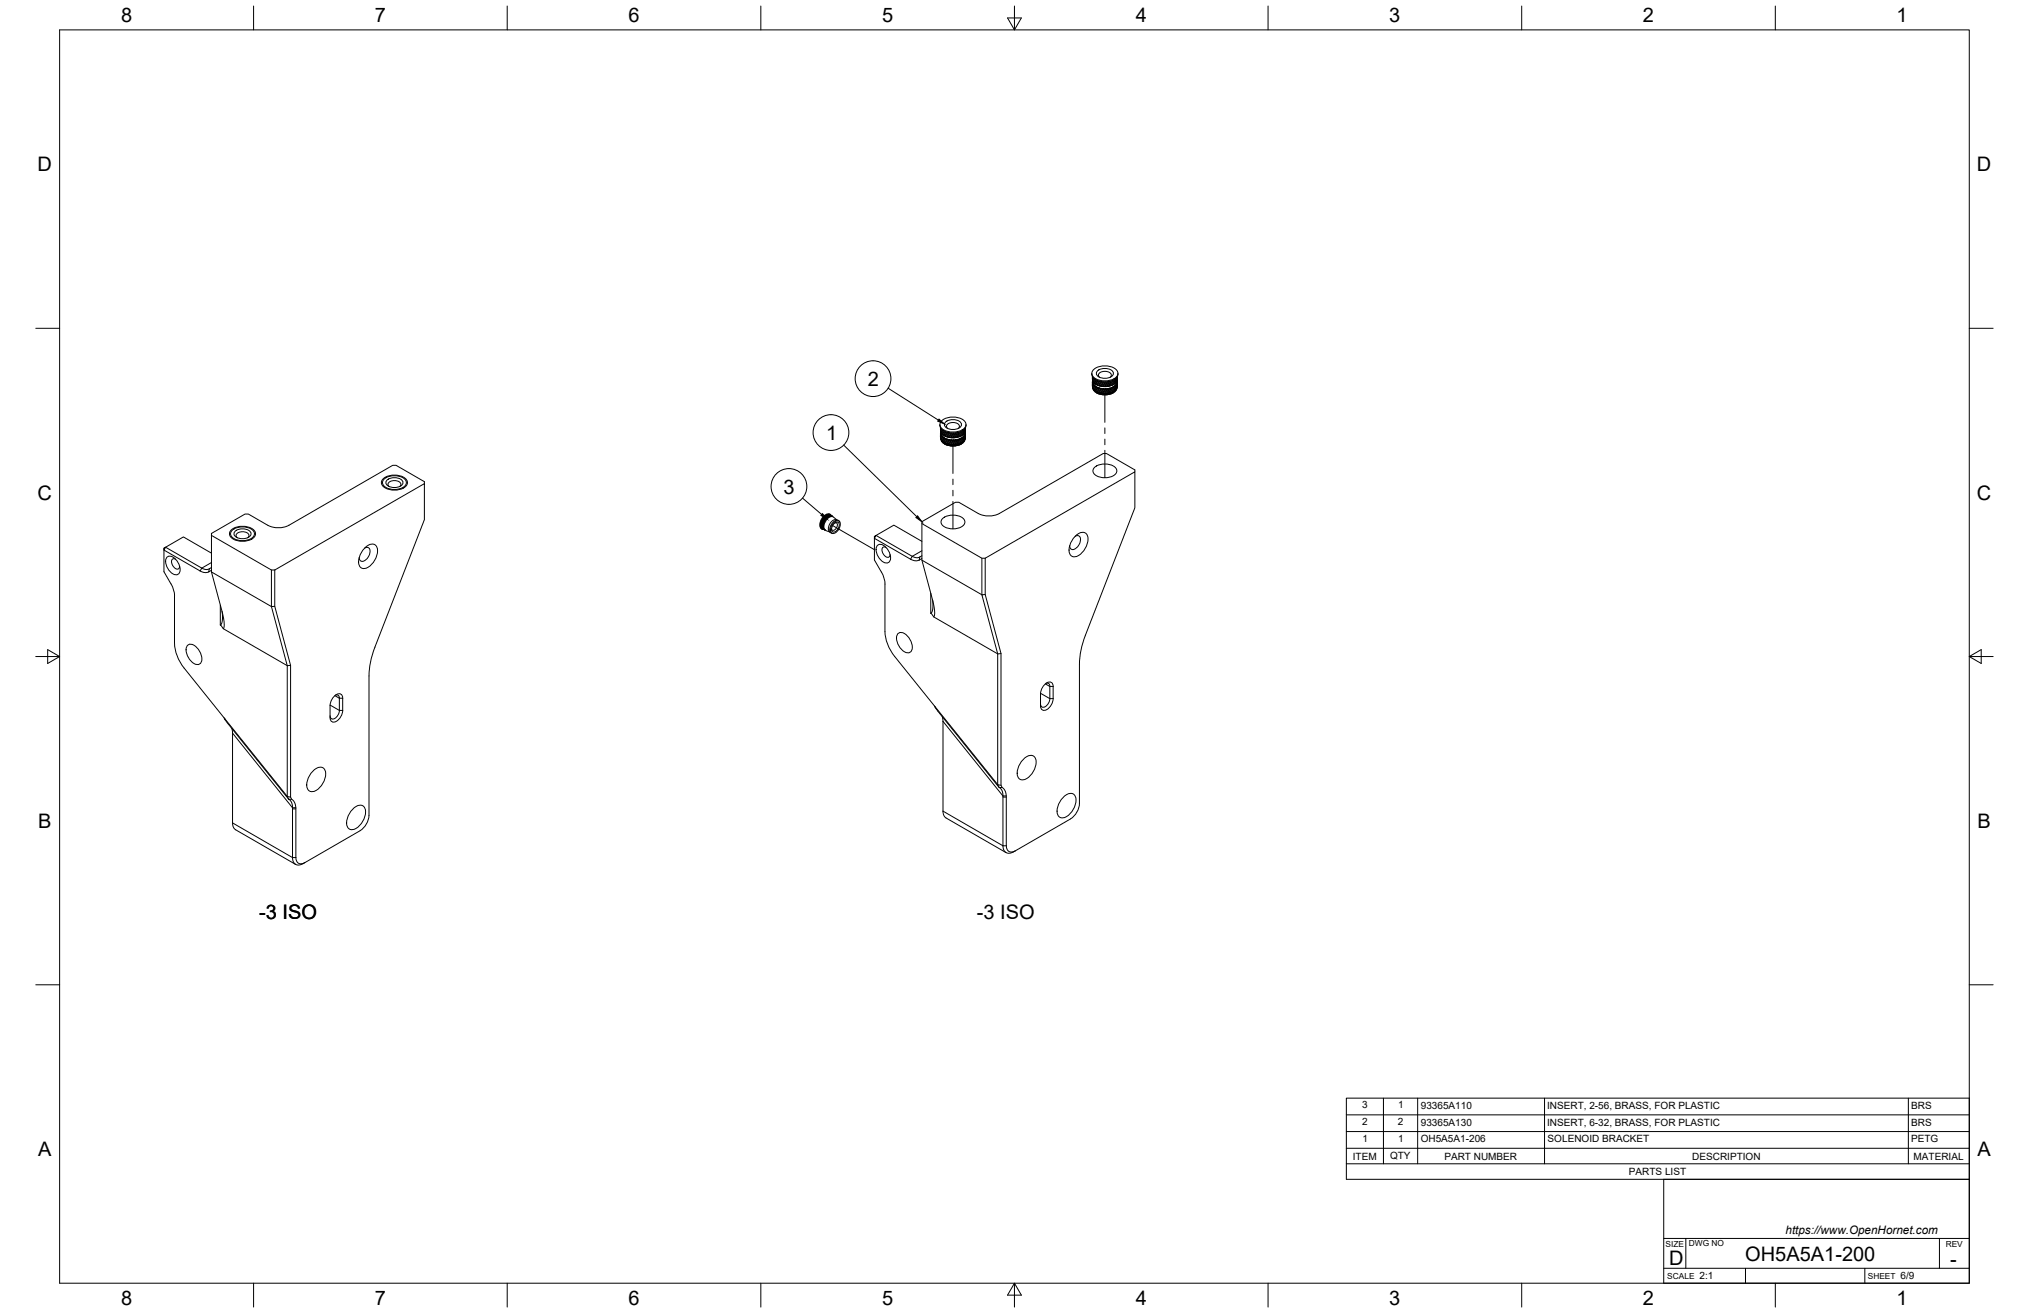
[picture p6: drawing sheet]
<svg xmlns="http://www.w3.org/2000/svg" width="864mm" height="559mm" viewBox="0 0 864 559" stroke-linecap="round" stroke-linejoin="round" font-family="sans-serif">
<!-- layer: Visible -->
<g fill="none" stroke="#000" stroke-width=".43">
<path d="M464.7 158.9a3.7 3.7 0 0 0 3.6 3.4 6.5 6.5 0 0 0 7.4-2.4l.1-1M465.6 157.1a7.8 7.8 0 0 1 9.8 .6 2.55 2.55 0 0 1-2 3.8 7.8 7.8 0 0 1-8.3-1.4 2.09 2.09 0 0 1 .5-3zM467.2 157.8a4.7 4.7 0 0 1 6.7 .9 3.3 3.3 0 0 1-4.3 2.3 2.32 2.32 0 0 1-2.8-2.8zM401 178.9a7.8 7.8 0 0 1 9.8 .6 2.55 2.55 0 0 1-2 3.8 7.8 7.8 0 0 1-8.3-1.4 2.09 2.09 0 0 1 .5-3zM402.5 179.6a4.7 4.7 0 0 1 6.7 .9 3.3 3.3 0 0 1-4.3 2.3 2.32 2.32 0 0 1-2.7-2.8zM464.9 162.6l.3 .1-.3 1.4M464.9 162.6l.1 .4M464.9 161.4h.1M464.9 162.6h.1M465 160.3l-.1 .8M465 164.3h.1M465 162.3v.3"/>
<path d="M465 161.9v.1M465 162.8l.1 .3M465 164.8l.1 .2M465 160.4v1M465 162v.3M465 162l.1 .1M465.1 165.1l.1 .2M465.1 165.1a4.6 4.6 0 0 0 5.2 2.9 4.6 4.6 0 0 0 5.1-2.9M465.1 160.5l-.1 1.4 .3-1.2M465.2 163.4l.1 .2M465.2 165.3l.2 .2M465.3 163.2l-.3-.1-.1 1.2"/>
<path d="M465.3 163.2l-.3 1.6M465.3 165.5h.1M465.3 163.2l.3 .5M465.4 165.5v.1M465.4 165.6a6.8 6.8 0 0 0 9.7 0M465.4 162.5l-.2-.1 .1 .8M465.5 160.9l-.3 1.5 .5-1.3M465.5 163.9l.2 .2M465.5 162.9l.3 .3M465.6 165.8l.1 .2M465.6 163.7l-.5 1.4M465.6 163.7l-.3-.1-.3 1.2"/>
<path d="M465.6 163.7l1 .8M465.7 164.1l-.5 1.2M465.7 164.1h.3l-.2 .6M465.7 166h.1M465.7 166l.1 .1M465.8 161.8l.2-.4-.6 1.3 .2 .2M465.8 166v.1M465.8 166l.4 .4M465.9 164.3l-.5 1.3M466 164.3l.2 .2M466 164.1l-.1 .2M466 163.4h.4"/>
<path d="M466.1 166.3l.8-1.4h.3l-.9 1.5M466.2 164.5l-.6 1.3-.2-.2M466.2 164.5h.4l-.8 1.6M466.2 166.4h.1M466.2 166.4l.1 .1M466.2 161.5l-.6 1.4M466.3 166.4v.1M466.3 166.5l.4 .1M466.4 163.6l.3 .1M466.4 163.4v.2M466.5 161.7l-.6 1.3M466.6 164.5l-.8 1.6"/>
<path d="M466.6 164.7l.3 .2M466.6 164.5l1.4 .6M466.6 161.7l-.8 1.4 .3 .3M466.6 167.2a7.9 7.9 0 0 0 7.3 0M466.7 166.6l.3 .3M466.8 166.8h.1M466.9 161.9l-.8 1.5M466.9 166.8l.1 .1M467 166.9l.4 .1M467 163.7l-.3 .1M467 163.7v.3M467.1 163.9l.3 .2"/>
<path d="M467.2 162l-.8 1.4M467.2 164.9l.1 .2M467.3 165.1l-.9 1.4M467.3 165.1l.3 .1M467.3 162l-.9 1.6M467.4 164.1l.4 .1M467.4 167l.1 .1M467.5 167.1l.2 .1M467.6 165.2l-.9 1.4M467.6 165.2h.4l-1.1 1.6M467.7 167.1h-.2M467.7 167.1v.1"/>
<path d="M467.7 162.2l-1 1.6M467.8 164.2l.4 .1M467.9 167.1l-.2 .1M467.9 167.1l.4 .1M468 165.2l.1 .2M468 162.2l-1 1.5M468 165.1l.8 .2M468 160.6l-.5-.7a2.69 2.69 0 0 1 4.1-1.7l1.3 .9 .1 .8-.5 .7M468.1 165.4l-1 1.4M468.1 165.3l.4 .1M468.2 162.3l-1.1 1.6M468.3 167.2v.1"/>
<path d="M468.3 167.3l.2 .1M468.4 167.3h-.1M468.4 167.3l.1 .1M468.5 165.4l-1.1 1.6M468.5 165.4h.3l-1.1 1.7M468.5 164.3h-.3M468.5 164.3l.2 .1M468.6 162.4l-1.2 1.7M468.7 167.3l.4 .1M468.7 167.3l-.2 .1M468.8 165.4l-.9 1.7M468.8 165.3l1.7 .2"/>
<path d="M468.8 162.4l-1 1.6M469 165.5l.4 .1M469 162.4l-1.2 1.8M469.1 167.4l1.4-1.9-1.2 1.9M469.2 167.4v.1M469.2 167.5h.2M469.3 167.4l-.1 .1M469.3 167.4l.1 .1M469.3 165.6l-1.1 1.6M469.3 165.6l.3-.1-1.2 1.8M469.4 164.4l-.3 .1M469.4 164.4l.2 .1"/>
<path d="M469.5 162.5l-1.3 1.8M469.6 165.5l.3 .1M469.6 167.4l.5 .2M469.7 162.5l-1.1 1.7M469.9 165.6l-1.2 1.7M469.9 165.6h.4M470 162.5l-1.3 1.9M470 164.6h.5M470.2 167.5l-.1 .1M470.2 167.5l.1 .1M470.4 162.5l-1.3 2-.4-.1M470.5 165.5l.3 .1"/>
<path d="M470.5 162.5l-1.1 1.9M470.6 167.4l-.5 .2M470.8 165.6l-1.4 1.9M470.9 162.5l-1.3 2M471 167.4v.1M471 167.4h-.4M471 167.5h.1M471 167.5h.2M471.1 164.4l-.2 .1M471.1 164.4l.3 .1M471.2 167.5h-.2M471.2 165.6l-1.2 1.8"/>
<path d="M471.2 165.6l.2-.2-1.2 2.1M471.2 165.6h-.4M471.3 162.5l-1.3 2h-.4M471.4 165.4l.3 .1M471.4 165.4l-.9 .1M471.4 162.5l-1.1 1.9M471.5 167.4l-.3 .1M471.7 165.5l-1.1 1.9M471.8 162.4l-1.3 2.1h.5M471.9 167.3h-.4M471.9 167.3v.1M471.9 167.3l.1 .1"/>
<path d="M472.1 165.4l-1.1 2M472.1 165.4l.1-.2-1.2 2.3M472.1 165.4l-.4 .1M472.2 162.3l-1.2 2.2M472.2 165.2l.3 .1M472.2 162.3l-1 2.1M472.2 165.2l-.8 .2M472.4 167.2l-.4 .2M472.5 165.3l-1 2.1M472.7 162.2l-1.3 2.3 .9-.2M472.7 164.2l-.4 .1M472.7 167.2h.1"/>
<path d="M472.7 165.6l-.8 1.7M472.7 167.1v.1M472.7 167.1l-.3 .1M472.7 162.7l-.7 1.5M472.8 164l.3 .1M472.9 167.2h-.2M472.9 165.2l-.3 .1M473 165l.4 .1-1.1 2.1M473 165l-1.1 2.3M473 165l-.8 .2M473 162.1l-1.1 2.3M473.2 166.9l-.3 .3"/>
<path d="M473.4 162l-1.1 2.3M473.6 163.7l.3 .1M473.6 166.9h-.4M473.7 164.9l-1 2.2M473.7 164.7v.2M473.7 164.7h.3M473.7 164.9l-.3 .1M473.7 164.7l-.7 .3M473.8 161.8l-1.1 2.4M474 164.7l-.8 2.2M474.1 161.6l-1 2.5 .4-.2M474.2 166.4v.1"/>
<path d="M474.2 166.5l-.1 .1M474.2 163.4h.3M474.3 164.3v.2M474.3 164.3l-.6 .4M474.3 164.5l-.7 2.4M474.3 164.5l-.2 .2M474.4 161.5l-.9 2.4M474.5 166.2l-.3 .3M474.6 164.3l-.7 2.3M474.6 164.3h-.3M474.7 161.3l-.8 2.4M474.7 166.1h.1"/>
<path d="M474.8 166l-.3 .2M474.8 166l-.1 .1M474.8 163.9l-.5 .4M474.8 163.9l.3-.1-.6 2.4M474.8 163.9l.1 .2M474.9 164.1l-.3 .2M474.9 164.1l-.7 2.3-.6 .5M474.9 161.1l-.7 2.5-.3 .1M475 162.9h-.2M475 165.8l-.3 .3M475.1 163.4l.2 .2M475.1 163.4l-.3 .5"/>
<path d="M475.1 160.9l-.6 2.4M475.3 160.7l-.8 2.6M475.3 163.6l-.6 2.4M475.3 163.6l-.2 .2M475.3 165.3a5.9 5.9 0 0 1-7.7 2.2l-1.8-1.1-.6-1.1M475.3 162.4l-.2 1M475.3 162.4l.3 .1M475.3 162.4l-.1 .1M475.3 165.2l-.1 .3M475.4 160.6l-.4 2.3M475.4 163.3l-.4 2.5M475.4 163.3l-.3 .1"/>
<path d="M475.4 163.3l.2-.3-.1 1.7M475.4 162l.1 .3M475.5 160.4l-.5 2.5M475.5 161.9h.1M475.5 161.9l.1-1.6-.3 2.1M475.5 164.7v.2M475.5 160.3l-.2 2.1M475.6 162.8l-.3 2.5M475.6 162.8l-.3 .1 .2 .5-.5 2.4M475.6 162.3v.3M475.6 162.3l-.3 .1M475.6 162.5v.3"/>
<path d="M475.6 163.4l-.1 1.3M475.6 162.6l-.3 2.7M475.6 160.4l-.1 1.5M400 180.7v.4M400.3 184.3v.5M400.3 184.3l.2 .2-.2 .1M400.3 183.2h.1M400.3 182.2v.7M400.3 184.3v.1M400.3 182.1v1M400.3 184.6v1.2M400.3 183.7h.2"/>
<path d="M400.3 184.6l.1 .3M400.3 186.6l.2 .1M400.4 183.8l-.1 .5M400.4 183.8v.1M400.4 183.7v.1M400.4 186.8l.2 .3M400.5 186.9a4.6 4.6 0 0 0 5.1 2.9 4.6 4.6 0 0 0 5.2-2.9M400.5 186.7v.1M400.5 182.3l-.2 1.4M400.5 185.2l.2-.2-.3-.1-.1 1.2M400.5 185.2l-.1 1.4M400.5 185.2l.1 .2"/>
<path d="M400.5 184.2l.5 1.3M400.5 184.2l.3 .1M400.6 187.1l.1 .2M400.6 182.5l-.3 1.2M400.7 187.3h.1M400.7 187.4l.2 .2M400.7 187.4l.3 .3M400.8 185.7l-.4 1.2M400.8 182.7l-.3 1.5M400.8 185.7l.2 .2M400.9 184.7h.3M400.9 187.6l.3 .2"/>
<path d="M400.9 185.5l-.3-.1-.3 1.2M400.9 185.5l-.1 .2M401 185.5l.4 .4M401 185.9l-.5 1.2M401 185.9l.3 .2M401 182.9l-.5 1.3M401.1 184.9l.3 .2M401.2 187.8l-.1 .1M401.2 187.8l.2 .2M401.2 184.7l-.1 .3M401.3 186.1l-.2 .4M401.3 186.1l-.6 1.3"/>
<path d="M401.3 186.1l.3 .2M401.3 183.1l-.2 .5M401.3 183.1l-.6 1.4 .2 .2 .7-1.4M401.3 185.9v.2M401.4 185.9l.5 .4M401.4 185.1l.3 .1M401.4 188l.1 .2M401.5 186.3l-.6 1.3M401.5 186.3h.4l-.8 1.6M401.5 188.2h.2M401.5 188.2l.2 .1M401.7 188.2v.1"/>
<path d="M401.7 185.3l.3 .2M401.7 185.2v.2M401.7 188.2l.3 .2M401.9 183.5l-.7 1.2M401.9 186.5l-.7 1.3M401.9 186.3v.2M401.9 186.5l.3 .2M401.9 186.3l.7 .4M401.9 183.5l-.8 1.4M402 188.9v.1M402 185.5l.4 .2M402 188.4l.1 .2"/>
<path d="M402.1 188.6h.2M402.2 186.7l-.8 1.3M402.2 186.7h.3l-.8 1.5M402.3 183.7l-.9 1.4M402.3 188.6v.1M402.3 188.6l.5 .1M402.5 183.8l-.8 1.4M402.5 186.7l-.8 1.6M402.6 186.7l.7 .2M402.6 186.9l.4 .1M402.7 183.8l-1 1.6M402.8 188.7l.1 .2"/>
<path d="M402.9 188.9h.1M402.9 187l-.9 1.4M402.9 187l.4-.1-1 1.7M403 188.9h-.2M403 188.9v.1M403 183.9l-1 1.6M403.1 185.8l-.4 .1M403.1 185.8l.1 .2M403.2 186l.4 .1M403.2 188.9h-.2M403.2 188.9l.4 .1M403.3 186.9l-.9 1.7"/>
<path d="M403.3 184l-.9 1.5M403.3 186.9l2.6 .3M403.4 182.4l-.5-.8a2.69 2.69 0 0 1 4-1.6l1.3 .9 .1 .7-.5 .8M403.4 187.1l.4 .1M403.5 184.1l-1.1 1.6 .4 .1M403.6 189l.3 .2M403.8 189.1h-.2M403.8 189.1v.1M403.8 187.2l-1 1.5M403.8 187.2l.3-.1-1.1 1.8M403.9 186l-.3 .1M403.9 186l.1 .2"/>
<path d="M403.9 184.2l-1.1 1.7M404 186.2l.5 .1M404.1 189.1h.4M404.1 189.1l-.2 .1M404.1 187.1l.2 .2M404.1 184.2l-1 1.6M404.3 187.3l-1.1 1.6M404.3 187.3h.4M404.4 184.2l-1.2 1.8M404.5 189.1v.2M404.5 189.3h.2M404.6 189.2l-.1 .1"/>
<path d="M404.7 187.4l-1.1 1.6M404.7 187.4l.3-.2-1.2 1.9M404.8 184.3l-1.2 1.8M405 187.2l.2 .2M405 189.2h-.4M405 189.2h.4M405 184.3l-1.1 1.7M405.2 187.4l-1.1 1.7M405.2 187.4h.4M405.3 184.3l-1.3 1.9M405.4 189.2l1.3-2-1.2 2.1M405.4 189.2v.1"/>
<path d="M405.5 189.3h-.1M405.5 189.3l.1 .1M405.6 186.2l-.2 .2M405.6 186.2l.2 .2M405.6 187.4l-1.1 1.7M405.6 187.4l.2-.1-1.2 1.9M405.7 184.3l-1.2 2h.4M405.8 187.3l.3 .1M405.9 184.3l-1.2 1.8M405.9 189.2l-.5 .1M405.9 189.2l.4 .1M406.1 187.4l-1.1 1.8"/>
<path d="M406.2 184.3l-1.3 2h.5M406.3 186.3h-.4M406.4 189.3h-.1M406.4 189.3h.1M406.5 186.1l1-2-1.2 2.2M406.5 189.3h-.2M406.5 187.3l-.4 .1M406.6 184.2l-1.2 2.1M406.7 187.2l.3 .1M406.7 187.2h-.8M406.7 184.2l-1.1 2M406.8 186.3h-.5"/>
<path d="M407 187.3l-1.1 1.9M407.1 184.2l-1.2 2.1M407.2 189.1l-.7 .2M407.2 189.1v.1M407.2 189.1l.2 .1M407.3 186l-.1 .2M407.3 186l.3 .1M407.4 189.2h-.2M407.4 187.2l-1.1 2M407.4 187.2l.2-.2-1.2 2.3M407.4 187.2l-.4 .1M407.6 187l.3 .1"/>
<path d="M407.6 187l-.9 .2M407.7 189l-.3 .1M407.9 187.1l-1.1 2M408 184l-1.2 2.3 .4-.1M408.1 188.9l-.1 .1M408.1 188.9l.1 .1M408.1 187.4l-.9 1.7M408.1 188.8v.1M408.1 188.9l-.4 .1M408.1 184.4l-.8 1.6M408.1 185.8l.4 .1M408.2 188.9l-.2 .1"/>
<path d="M408.3 187l-1.1 2.1M408.3 187l-.4 .1M408.3 186.8v.2M408.3 186.8h.4M408.3 186.8l-.7 .2M408.4 183.9l-1.2 2.3M408.7 186.8l-1 2.2M408.8 183.7l-1.1 2.4M408.8 188.6h.1M408.9 188.6l-.1 .1M409 186.7l-.9 2.2M409 186.5v.2"/>
<path d="M409 186.5h.4M409 186.7l-.3 .1M409 186.5l-.7 .3M409.1 183.6l-1.1 2.4-.3 .1M409.2 188.4l-.3 .2M409.2 188.9a7.9 7.9 0 0 1-7.2 .1M409.4 186.5l-1.2 2.4M409.4 183.4l-.9 2.5M409.5 188.3h.1M409.5 188.2l-.3 .2M409.5 188.2h.1M409.6 185.1h.2"/>
<path d="M409.6 186.1l.1 .2M409.6 186.1l-.6 .4M409.7 186.3l-.8 2.3-.4 .1M409.7 186.3l-.3 .2M409.7 183.3l-.9 2.4-.3 .1M409.8 188l-.2 .3M410 186.1l-.8 2.3M410 186.1h-.4M410 183.1l-.8 2.4h-.3M410 187.9h.1M410.1 187.8h.1M410.1 185.7l-.5 .4"/>
<path d="M410.1 185.7l.1 .2M410.2 185.8l-.2 .3M410.2 185.9l-.7 2.3M410.2 182.9l-.7 2.4-.3 .2M410.3 184.7h-.2M410.3 187.5l-.2 .4M410.4 185.2l.3-.1-.4 2.4M410.4 185.6l-.5 2.4 .2-.2M410.4 185.6l-.3 .1M410.4 185.2l.2 .2M410.4 185.2l-.3 .5M410.4 182.7l-.6 2.4"/>
<path d="M410.4 187.4a6.9 6.9 0 0 1-9.4 .3l.1 .2M410.5 187.3l-.2 .2M410.6 182.5l-.8 2.6M410.6 185.4l-.5 2.4M410.6 185.4l-.2 .2M410.7 184.2l-.3 1M410.7 184.2l.2 .1M410.7 184.2h-.2M410.7 182.4l-.4 2.3M410.8 183.9l-.1 .3M410.8 183.8l.1 .2M410.8 186.8l-.3 .5"/>
<path d="M410.8 182.2l-.5 2.5M410.8 184.8l-.2-.1 .3-.1-.1 .9a3.8 3.8 0 0 1-4.2 4.2 5.5 5.5 0 0 1-6-2.6M410.8 184.8l-.3 2.5M410.8 184.8l-.1 .3M410.9 183.7h-.1M410.9 183.7v-1.6l-.1 1.8M410.9 186.5l-.1 .1M410.9 182.1l-.2 2.1M410.9 184v.3M410.9 184l-.2 .2M410.9 184.3v.3M410.9 184.8v1.7"/>
<path d="M410.9 185.1v1.4M410.9 184.3l-.1 2.5M410.9 182.2v1.5M411.2 180.7a3.6 3.6 0 0 1-3.7 3.4 6.5 6.5 0 0 1-7.4-2.4l-.1-.6M466 198.8a7.2 7.2 0 0 1 9 .5 2.33 2.33 0 0 1-1.8 3.5 7.2 7.2 0 0 1-7.6-1.3 1.91 1.91 0 0 1 .4-2.7zM163.2 203.6a7.8 7.8 0 0 1 9.8 .6 2.55 2.55 0 0 1-2 3.8 7.8 7.8 0 0 1-8.3-1.4 2.09 2.09 0 0 1 .5-3zM163.6 203.8a7.2 7.2 0 0 1 9 .5 2.33 2.33 0 0 1-1.8 3.5 7.2 7.2 0 0 1-7.6-1.3 1.91 1.91 0 0 1 .4-2.7zM164.8 204.3a4.7 4.7 0 0 1 6.7 .9 3.3 3.3 0 0 1-4.3 2.3 2.32 2.32 0 0 1-2.8-2.8zM165.7 207.1l-.6-.7a2.69 2.69 0 0 1 4.1-1.7l1.3 .9 .1 .8-.5 .7M180.6 205.8v-.8l-12-7h-1.4l-44.2 25.6a10 10 0 0 1-9-.1l-8.3-4.7h-1.4l-14.3 8.2v.9l25.5 14.7h1.4M351 219.8l-.1 .3M351.1 219.8l.2 .2"/>
<path d="M351.3 219.7l-.3 .1M351.3 219.7l.5 .3M351.3 219.7h.4M351.3 219.7l.1 .3M351.5 219.5h.2M351.5 219.5l-.2 .2M351.5 219.5l.2 .2M351.7 219.5v.2M351.7 219.7l-.4 .3M351.7 219.7h.5M351.7 219.7l.3 .1M351.7 219.7l.1 .3"/>
<path d="M351.9 219.2l.2 .1M351.9 219.2l-.2 .3M351.9 219.2l.2 .3M351.9 219.5l-.2 .2M351.9 219.5h.2M351.9 219.5h-.2h.4M351.9 219.5l.3 .2M352 219.8l-.2 .2M352 219.8l.2 .2M352.1 219.3h.2M352.1 219.3v.2M352.1 219.5l.1 .2"/>
<path d="M352.1 219.5h.2M352.1 219.5h.3M352.2 219.8h-.2M352.2 219.7l.2 .1M352.2 219.7l.4 .1M352.2 219.7v.3M352.3 219.1l.1 .1M352.3 219.1l-.2 .2M352.3 219.1l.2 .2M352.3 219.3l-.2 .2M352.3 219.3l.2 .1M352.4 219.3l.2 .3"/>
<path d="M352.4 219.5l-.2 .3M352.4 219.5l.2 .1M352.4 219.5l.2 .3M352.4 219.8l-.2 .2M352.5 219.2h.3M352.5 219.2v.2M352.5 219.4l.5 .3M352.5 219.4l.1 .2M352.6 219.6v.2M352.6 219.6h.3l-.3 .2M352.6 219.8l.1 .1M352.6 219.8v.1"/>
<path d="M352.6 219.8h.1M352.7 219.9l-.2 .1M352.7 219l.2 .3M352.7 219.2l-.2 .2M352.7 219.2l.3 .3M352.8 219.2h.3M352.8 219.2h-.4M352.8 219.2l.1 .1M352.9 219.8l-.2 .1M352.9 219.8h.1M352.9 219.3h.3M352.9 219.3l.1 .2"/>
<path d="M353 219.5l-.4 .1M353 219.5h.3l-.3 .1M353 219.5v.1M353 219.6v.2M353 219.6l.2 .1M353 219.6l.1 .2M353.1 219.8h-.2M353.1 219.8l-.4 .1M353.1 219.2l.2 .2M353.1 219.2h-.4M353.1 219.2l.1 .1M353.2 219.2l.3 .1"/>
<path d="M353.2 219.3l-.2 .2M353.2 219.3l.1 .2M353.2 219.3l.2 .3M353.2 218.9l.3 .1M353.2 219.3l.1 .1M353.2 218.8a3.8 3.8 0 0 0-4.2 3.6v1.9l.9 .9M353.2 219.3l.4 .1M353.4 219.6h.1M353.3 219.3l.1 .3M353.3 219.7l-.2 .1M353.3 219.7h.1M353.3 219.4l.3 .1"/>
<path d="M353.4 219.2h-.2M353.4 219.2h.1M353.4 219.6v.1M353.4 219.6h.2M353.4 219.7h-.1M353.4 219.7h.3M353.5 219.2v.1M353.5 219.3h-.3M353.5 219.3l-.1 .3M353.5 219.4l-.2 .1M353.6 219.4h.1M353.7 219.6h.1"/>
<path d="M353.6 219.5h.3M353.7 219.7h.1M353.7 219.7h-.3M353.7 219.6l.1 .1M353.7 219.6h.2M353.8 219.7h.2M353.9 219.5h.1M354 219.5l.1 .2M354 219.5l-.3 .1M354 219.7l.1 .1M354 219.7l.3 .2M354 219.7h.1"/>
<path d="M354.1 219.7h.1M354.1 219.7h.2M354.1 219.8h.1M354.1 219.7a1.83 1.83 0 0 0-3.2 .1 4.1 4.1 0 0 0-1.1 5.3l.9 .3M354.2 219.8v.1M354.2 219.7l.2 .2M354.2 219.7h-.1M425.4 218.5a9.9 9.9 0 0 1-9 0l-8.3-4.7h-1.4l-14.3 8.2v.8l25.5 14.8h1.4M483 200.8v-.8l-12-7h-1.5l-44.2 25.5M69.8 233.3l.7-.4-.7 1.2zM71 237.2a2.97 2.97 0 0 1 4.3 1.5 4.4 4.4 0 0 1 .5 5.7 4.1 4.1 0 0 1-4.8-3.2l-.5-2.3zM74.7 238l-.8-.2a2.08 2.08 0 0 0 0 3.4l.8 .8 .9 .2 .6-.3 .3-.9"/>
<path d="M90 235.4l-11.9-6.9-7.6 4.4 16 9.2 1.7 .3 1.8-.8M90 227.9v15.5l4.9 18.4 .5 3.7-.4 2.1M98.6 225.4a7.8 7.8 0 0 1 9.8 .6 2.55 2.55 0 0 1-2 3.8 7.8 7.8 0 0 1-8.3-1.4 2.09 2.09 0 0 1 .5-3zM99 225.6a7.2 7.2 0 0 1 8.9 .5 2.33 2.33 0 0 1-1.8 3.5 7.2 7.2 0 0 1-7.6-1.3 1.91 1.91 0 0 1 .5-2.7zM100.1 226.1a4.7 4.7 0 0 1 6.7 .8 3.3 3.3 0 0 1-4.3 2.3 2.32 2.32 0 0 1-2.7-2.7zM101 228.8l-.5-.7a2.69 2.69 0 0 1 4-1.6l1.3 .9 .2 .7-.6 .7M155.2 233.3a1.51 1.51 0 0 1 1.9 0 1.51 1.51 0 0 1 .4 1.8 3.8 3.8 0 0 1-3.9 3.7l-.5-.6-.2-1M155.3 233.2a3.2 3.2 0 0 1 4.9-.8 7.5 7.5 0 0 1-5.6 9.6 3.2 3.2 0 0 1-1.7-4.7l1.2-2.6zM349.3 223.2l.4 .6M349.3 223.7l.1-.3 .3 .4M349.3 223.2l.1-.3 .3 .4M349.3 223.7l.4 .1"/>
<path d="M349.3 223.2l.4 .1M349.4 222.7l.3 .1M349.4 224.1v-.2l.3 .3M349.4 224.1l.1 .1M349.4 222.7v.2M349.4 224.1l.3 .1M349.4 222.9l.3 .4M349.5 222.2v.2M349.5 224.5l.2 .1M349.5 224.5l.4 .1M349.5 222.2l.4 .1M349.5 224.2v.3"/>
<path d="M349.5 222.4l-.1 .3M349.5 222.4l.2 .4M349.5 224.2l.2 .3M349.5 222.4l.2 .2M349.7 223.3l.2 .4-.4-.1zM349.7 223.8v.1M349.7 223.3l-.3 .1M349.7 223.3l.2 .4M349.7 224.5v-.3l.3 .3M349.7 222.6l.2-.3 .1 .4M349.7 224.6v.2M349.7 224.5l.2 .1"/>
<path d="M349.7 222.6v.2M349.7 222.6l.4 .1M349.7 224.5h.4M349.7 221.9l.2 .4M349.7 222.8l.2 .4-.3-.1zM349.7 221.7l-.2 .5M349.7 224.8h.2M349.7 221.6l.4 .2M349.7 222.8l.2 .4M349.7 222.8l-.3 .1M349.7 224.2h-.2M349.8 223.5l.1-.3 .3 .4"/>
<path d="M349.8 223.5l.4 .1M349.9 224.8h.3M349.9 222.3l.1 .4M349.9 224.8v-.2l.3 .3M349.9 222.1l.2-.3 .1 .4M349.9 224.8h.1M349.9 222.1v.2M349.9 222.1l.3 .1M349.9 222.3l-.4 .1M349.9 224.5v.3M349.9 223.7l.3 .4-.4-.1zM349.9 223.7l-.2 .1"/>
<path d="M349.9 223.7l.3 .4M349.9 224.8l.2 .2M349.9 221.4l-.2 .3M349.9 221.4l.2 .1M349.9 224.1h-.3l.1-.3 .2 .4M349.9 224.1l-.2 .1M349.9 223.2l-.2 .1M349.9 223.2l.3 .4M349.9 221.4l.2 .4 .3-.1M350 224.8l.1 .3M350 221.1l-.1 .3M350 221.1l.3 .2"/>
<path d="M350 224.8v-.3l.4 .4M350 222.5l.2-.3 .2 .4M350 224.8h.1M350 224.8h.4M350 222.5l.4 .1M350 222.7l.2 .4-.3-.1zM350 224.5h-.1M350 222.7l-.3 .1M350 222.7l.2 .4M350.1 221.8l-.4 .1 .2 .1M350.1 221.8l.1 .4M350.1 225.1v-.3l.1 .3"/>
<path d="M350.1 221.5v.3M350.1 224.8h.1M350.1 225l.1 .1M350.1 221.5l.3 .2M350.2 224.1h-.3M350.2 224.1l.1 .3M350.2 223.6l.1 .4M350.2 223.6v.1M350.2 223.6l.1 .2M350.2 223.6l-.3 .1M350.2 224.1l.1 .1M350.2 220.9l-.2 .2"/>
<path d="M350.2 220.9l.2 .1M350.2 220.9l.1 .4M350.2 222.2l-.3 .1M350.2 225.1v-.2l.3 .2M350.2 221.9l.2-.2 .2 .4M350.2 223.1l.1 .4M350.2 223.1l.1 .1M350.2 222.2l.2 .4M350.2 223.1l-.3 .1M350.2 224.5h-.2M350.2 223.1l.2 .3M350.2 224.5l-.3-.1v-.2l.3 .3"/>
<path d="M350.2 221.9l.4 .2M350.3 225.1h.1M350.3 221.3l-.2 .2M350.3 224l-.1 .1M350.3 224l.1 .5M350.3 223.8v.2M350.3 220.6l.3 .2M350.3 221.3l.2 .1M350.3 221.3l.3 .8M350.3 223.6v.3M350.3 224.6l.1 .2M350.3 223.6h-.1"/>
<path d="M350.3 221.3l-.4 .1M350.3 223.6v.2M350.4 224.5v.2M350.4 224.5h-.2M350.4 223.4l-.1 .2M350.4 222.6l-.4 .1M350.4 222.6v.4M350.4 222.6l.1 .1M350.4 222.6l.1 .3M350.4 224.8h-.2M350.4 221l-.1 .3M350.4 221l.3 .2"/>
<path d="M350.4 224.7l.1 .1M350.4 223.1v.3M350.4 223.1h-.2M350.4 225.1h-.1M350.5 225.2v.1M350.5 225l.1 .1M350.5 224.8l.1 .2M350.5 222.9l-.1 .2M350.5 224.8l-.1 .1M350.5 225.3l.1 .1M350.5 221.4l.4-.1-.1 .3M350.5 221.4l-.1 .3"/>
<path d="M350.5 225.1h.1M350.5 225.3h.1M350.5 220.5l.1 .3M350.5 220.5l-.3 .4M350.5 220.5h.3M350.6 225v.1M350.6 222.5l-.1 .4M350.6 222.1v.3M350.6 222.1l.1 .1M350.6 222.5l-.2 .1M350.6 222.1l.1 .2M350.6 225l.1 .1"/>
<path d="M350.6 222.1l-.4 .1M350.6 220.8l.2 .1M350.6 220.8l-.4 .1M350.6 220.8l.1 .4M350.6 222.4v.1M350.7 225.1l.2 .3M350.7 222.3l-.2 .6M350.7 225.3l.1 .1M350.7 220.2l-.2 .3M350.7 220.2l.3 .2M350.7 221.2l-.4 .1M350.7 220.6l-.3 .4"/>
<path d="M350.7 220.5l.3 .3M350.7 221.2l.1 .4-.3-.2M350.8 225.4h.1M350.8 222l-.2 .1M350.8 222l-.1 .3M350.8 225.4l.1 .1M350.8 220.9l.3 .2M350.8 221.6v.3M350.8 221.6l.1 .1M350.8 220.9l-.1 .3M350.8 221.6l-.4 .1M350.8 221.6l.1 .2"/>
<path d="M350.9 225.4l.2 .1M350.9 225.4h.1M350.9 220.1h.2M350.9 221.8l-.1 .2M350.9 220.1l-.2 .1M350.9 220.1l.1 .3M351 220.4l-.3 .2M351 220.4l-.5 .1M351 220.4l.1 .4M351 220.4l.2 .1M351 220.8l-.2 .1M351 221.6h-.2"/>
<path d="M351.1 220.8h.2M351.1 220.8h-.5M351.1 220.8v.3M351.1 221.5l-.2 .3M351.1 221.1v.3M351.1 221.1l.1 .1M351.1 220.1l-.1 .3M351.1 221.1l.1 .3M351.1 220.1l.3 .3M351.1 221.1l-.4 .1M351.2 220.5l-.2 .3M351.2 220.5l.3 .2"/>
<path d="M351.2 221.4l-.1 .1M351.2 220.9l-.1 .2M351.3 220l-.2 .1M351.3 220l.3 .1M351.3 220l.1 .4M351.4 220l-.5 .1M351.4 221.1h-.3M351.4 221.1l-.2 .3M351.4 220.4l-.2 .1M351.4 220.4h-.4M351.4 220.4l.1 .3M351.4 220.4h.2"/>
<path d="M351.5 220.7v.2M351.5 220.7l-.1 .3M351.5 220.7h.1M351.5 220.7l-.4 .1M351.5 220.9l-.1 .2M351.5 225.8l1.8 .6M351.6 220.1l-.2 .3M351.6 220.1l.2 .2M351.6 220.4l-.1 .3M351.7 220.7l-.2 .2M351.7 220.7h-.2M351.8 220l-.2 .1"/>
<path d="M351.8 220l.1 .3M351.8 220l.2 .1-.2 .2M351.8 220h.4M351.8 220h-.4M351.8 220.3v.3M351.8 220.3l.2 .1M351.8 220.3l.1 .2M351.8 220.3l-.4 .1M351.9 220.5l-.5 .6M352.1 220.3l-.4 .4M352.1 220.3h-.3M352.1 220.3l-.2 .2"/>
<path d="M352.2 220v.2M352.2 220h.2M352.2 220h.3M352.2 220l.1 .2M352.3 220.2l-.2 .1M352.5 220l-.4 .3M352.5 220l-.2 .2M354.7 222.7l.4-.4a1.45 1.45 0 0 1 2-.5 1.45 1.45 0 0 1 .5 1.9 3.5 3.5 0 0 1-3.5 3.2 3.2 3.2 0 0 1 .6-4.2zM354.8 220.1l1.4 1.2M354.8 220.1a3 3 0 0 0-3.7 2.3 2.41 2.41 0 0 0 .4 3.4M355.1 222.8a1.17 1.17 0 0 1 1.6-.5 1.17 1.17 0 0 1 .5 1.6 2.62 2.62 0 0 1-2.8 2.5 2.62 2.62 0 0 1 .7-3.6zM355.4 222.6l.3-.1a1.57 1.57 0 0 1-.1 2.7l-1.1 .5-.6-.7"/>
<path d="M356.3 221.4a2.96 2.96 0 0 0-3.6 2.8v1.5l.7 .8M357.5 222.3a1.54 1.54 0 0 0-1.4-1 1.54 1.54 0 0 0-1.4 .9 3.6 3.6 0 0 0-1 4.7l1 .2M372.2 228.3l.7-.4-.7 1.2zM373.4 232.2a2.97 2.97 0 0 1 4.3 1.5 4.4 4.4 0 0 1 .5 5.7 4.1 4.1 0 0 1-4.8-3.2l-.5-2.3zM377.1 233l-.9-.2a2.08 2.08 0 0 0 0 3.4l.9 .8 .9 .2 .6-.3 .2-.9M392.4 230.4l-12-6.9-7.5 4.4 16 9.2 1.6 .3 1.9-.9M392.4 237.7a3.9 3.9 0 0 1-4.8 .3l-15.4-8.9v9.2l2.9 5.2M392.4 222.8v15.6l4.9 18.4 .5 3.7-.4 2.1M401.4 220.5a7.2 7.2 0 0 1 8.9 .6 2.33 2.33 0 0 1-1.8 3.5 7.2 7.2 0 0 1-7.6-1.3 1.91 1.91 0 0 1 .5-2.8zM417.9 237.6v15.5l-25.5-14.7M419.3 237.6v15.4l6.8 25.2v56l1.7 2.3 .5 2.1v21.4a2.31 2.31 0 0 0 1.1 2.4 2.31 2.31 0 0 0 2.7-.3M419.3 237.6l63.7-36.8v15.3l-21.1 54.4-1.1 3.4-1 4.5-.4 4.3v59.3a8.4 8.4 0 0 1-3.7 6.5l-23.6 13.6"/>
<path d="M457.6 228.3a1.51 1.51 0 0 1 1.9-.1 1.51 1.51 0 0 1 .4 1.9 3.8 3.8 0 0 1-4 3.6l-.5-.5-.1-1M457.7 228.2a3.2 3.2 0 0 1 4.8-.8 7.5 7.5 0 0 1-5.5 9.6 3.2 3.2 0 0 1-1.7-4.7l1.2-2.6zM85.2 243l-15.4-8.9v9.2l3 5.2a10.7 10.7 0 0 1 1.5 5.1v20.1M90 242.7a3.9 3.9 0 0 1-4.8 .3M115.5 242.6v15.5l-25.5-14.7M116.9 242.6v15.4l6.8 25.2v56l1.7 2.3 .5 2.1v21.4M116.9 242.6l63.7-36.8v15.3l-21 54.4M116.9 258l-1.4 .1 6.8 25.2-27.3-15.7-1.2-1.6 .5-.5 .3-1.4v-3.7M375.2 243.4a10.7 10.7 0 0 1 1.5 5.2v20.1a18 18 0 0 0 4.1 10.7l43.8 54.5M419.3 253l-1.4 .1 6.7 25.2-27.2-15.7-1.2-1.6 .5-.6 .3-1.3-.1-3.7M74.3 273.7a17.9 17.9 0 0 0 4.1 10.7l43.9 54.5M79.8 274.7a3.1 3.1 0 0 1 4.5 1.4 5.7 5.7 0 0 1 1.1 6.2 3.1 3.1 0 0 1-4.5-1.4 5.7 5.7 0 0 1-1.1-6.2z"/>
<path d="M159.6 275.5l-1.8 5.7-.7 5.4v60.4a8.4 8.4 0 0 1-3.8 6.5M382.2 269.7a3.1 3.1 0 0 1 4.4 1.4 5.7 5.7 0 0 1 1.1 6.2 3.1 3.1 0 0 1-4.4-1.4 5.7 5.7 0 0 1-1.1-6.2zM426.1 278.2l-1.5 .1v55.6l1.5 .3M123.7 283.2l-1.4 .1v55.6l1.4 .3M142.8 295.8l1.2 .1 .5 1.2M144.4 297.2v5.1M145.9 297.2v5.1a5.3 5.3 0 0 1-3.9 5 1.58 1.58 0 0 1-1.5-1.9M145.9 297.1a1.75 1.75 0 0 0-1.2-1.9 1.75 1.75 0 0 0-2.1 .8l-1.3 1.6-.7 2-.1 5.9M444.5 291.4l.5-.4a1.75 1.75 0 0 1 2.1-.7 1.75 1.75 0 0 1 1.1 1.8l.1 5.2a5.3 5.3 0 0 1-3.9 5.1 1.58 1.58 0 0 1-1.5-2v-5.8l.4-1.3zM445.2 290.8l1.2 .1 .5 1.2M446.8 292.1l.1 5.2a3.4 3.4 0 0 1-3.4 3.6l-.6-1.3M95.3 305.4l1.4 2.2 26.2 32.5"/>
<path d="M95.7 306l.1 .3M98.7 310l.3 1.8v38.4l.3 1.8 1 1.1M144.5 302.3a3.4 3.4 0 0 1-3.4 3.6l-.6-1.3M397.7 300.4l1.4 2.2 26.1 32.5-.5-1.1M398.1 300.9v.4M401 305l.4 1.8v38.4l.3 1.8 1 1.1 25.5 14.8M122.3 339l.6 1.1M133.2 328.2a3.2 3.2 0 0 1 4.9-.9 7.5 7.5 0 0 1-5.6 9.6 3.2 3.2 0 0 1-1.7-4.6l1.2-2.6zM425.3 335.1l.1 .1M425.4 335.2l1.1 1.3 .4 2v21.5a2.74 2.74 0 0 0 1.3 2.9 2.74 2.74 0 0 0 3.2-.4l.7-.4M426.5 335.1l-1.1 .1M435.6 323.1a3.2 3.2 0 0 1 4.9-.8 7.5 7.5 0 0 1-5.6 9.6 3.2 3.2 0 0 1-1.7-4.6l1.2-2.7z"/>
<path d="M452.5 339.3a3.2 3.2 0 0 1 4.9-.8 7.5 7.5 0 0 1-5.5 9.6 3.2 3.2 0 0 1-1.7-4.7l1.2-2.6zM100.3 353.1l25.5 14.8M122.9 340.1l.1 .1M123 340.2l1.1 1.3 .4 2v21.5a2.74 2.74 0 0 0 1.3 2.9 2.74 2.74 0 0 0 3.2-.3l.7-.4M124.1 340.1l-1.1 .1M150.2 344.3a3.2 3.2 0 0 1 4.9-.8 7.5 7.5 0 0 1-5.6 9.6 3.2 3.2 0 0 1-1.7-4.6l1.2-2.7zM153.3 353.5l-23.6 13.7M125.9 364.9a2.3 2.3 0 0 0 1.1 2.5 2.3 2.3 0 0 0 2.7-.3"/>
</g>
<!-- layer: Visible Narrow -->
<g fill="none" stroke="#000" stroke-width=".43">
<path d="M90 239.4l-4.1 2.4-.7 1.2M391.5 237.1l-.3 1.3M392.4 234.4l-4.1 2.4-.7 1.2M89.1 242.1l-.2 1.3M93.8 257.5v8.5M396.2 252.5v8.5M142.5 296.1l1.9 1.1h1.5M442.9 295.1l3.9 2.2h1.4M444.9 291.1l1.9 1h1.4M99 312l25.5 31.8 1.4-.1M140.5 300.1l3.9 2.2h1.5M401.4 307l25.5 31.8 1.4-.1"/>
<path d="M426.9 339.2h1.4M99 350.2l25.5 14.8h1.4M124.5 344.3h1.4M401.4 345.2l25.5 14.8h1.4"/>
</g>
<!-- layer: Tweak Trail -->
<path d="M470.3 168.1v11.6M405.6 189.8v11.7M470.3 182.1v2.4M470.3 186.9v2.4M470.3 191.6v11.7M405.6 203.9v2.4M405.6 208.7v2.4M405.6 213.4v11.7M354.4 223.7l17.8 10.2" fill="none" stroke="#000" stroke-width=".43"/>
<!-- layer: Border -->
<g fill="none" stroke="#000" stroke-width=".43">
<path d="M25.4 12.7h812.8v533.4h-812.8zM107.9 2.6v10.1M215.9 2.6v10.1M323.8 2.6v10.1M428.8 7.6h5.9l-2.9 5.1zM431.8 2.6v10.1M539.7 2.6v10.1M647.7 2.6v10.1M755.6 2.6v10.1M15.2 139.7h10.2M838.2 139.7h10.1M15.2 279.4h10.2"/>
<path d="M20.3 276.5l5.1 2.9-5.1 3zM838.2 279.4l5.1-2.9v5.9zM838.2 279.4h10.1M15.2 419.1h10.2M838.2 419.1h10.1M107.9 546.1v10.2M215.9 546.1v10.2M323.8 546.1v10.2M431.8 546.1l2.9 5.1h-5.9zM431.8 546.1v10.2M539.7 546.1v10.2M647.7 546.1v10.2"/>
<path d="M755.6 546.1v10.2"/>
</g>
<!-- layer: Titleblock -->
<path d="M708.1 501.9h130.1v44.2h-130.1zM708.1 539.8h130.1M708.1 527.1h130.1M717.5 527.1v12.7M742.9 539.8v6.3M793.7 539.8v6.3M825.5 527.1v12.7" fill="none" stroke="#000" stroke-width=".43"/>
<!-- layer: Parts Lists -->
<path d="M573 467.4h265.2v34.5h-265.2zM573 474.5h265.2M588.8 467.4v27.9M603.4 467.4v27.9M657.4 467.4v27.9M812.2 467.4v27.9M573 495.3h265.2M573 488.7h265.2M573 481.6h265.2" fill="none" stroke="#000" stroke-width=".43"/>
<!-- layer: Balloons -->
<g fill="none" stroke="#000" stroke-width=".43">
<path d="M378 165.2l21.4 13.6M359.1 189.4l31.1 30.5M341.6 212l8.1 7"/>
<circle cx="371.6" cy="161.2" r="7.6"/>
<circle cx="353.7" cy="184.1" r="7.6"/>
<circle cx="335.8" cy="207" r="7.6"/>
</g>
<path d="M399.7 178.4l2.3 2-2.9-1.2zM350.1 218.6l1.9 2.3-2.6-1.5zM390.5 219.5l1.9 2.5-2.6-1.7z" fill="#000" stroke="#000" stroke-width=".43"/>
<g font-size="8.5">
<text x="51.6" y="9.4">8</text>
<text x="159.5" y="9.4">7</text>
<text x="267.5" y="9.4">6</text>
<text x="375.4" y="9.3">5</text>
<text x="483.4" y="9.4">4</text>
<text x="591.3" y="9.4">3</text>
<text x="699.3" y="9.4">2</text>
<text x="807.2" y="9.4">1</text>
<text x="16" y="72.9">D</text>
<text x="841.4" y="72.9">D</text>
<text x="369.3" y="164.2">2</text>
<text x="351.6" y="187.2">1</text>
<text x="16" y="212.6">C</text>
<text x="333.4" y="210.1">3</text>
<text x="841.4" y="212.6">C</text>
<text x="16.2" y="352.3">B</text>
<text x="841.7" y="352.3">B</text>
<text x="110.3" y="390.9">-3 ISO</text>
<text x="415.8" y="390.9">-3 ISO</text>
<text x="16.2" y="492">A</text>
<text x="841.7" y="492">A</text>
<text x="710.4" y="538.4">D</text>
<text x="742.8" y="536.7">OH5A5A1-200</text>
<text x="830.1" y="538.8">-</text>
<text x="51.6" y="555.5">8</text>
<text x="159.5" y="555.5">7</text>
<text x="267.5" y="555.5">6</text>
<text x="375.4" y="555.4">5</text>
<text x="483.4" y="555.5">4</text>
<text x="591.3" y="555.5">3</text>
<text x="699.3" y="555.5">2</text>
<text x="807.2" y="555.5">1</text>
</g>
<text font-size="5" x="760" y="525.2">https://www.OpenHornet.com</text>
<g font-size="4.3">
<text x="579.8" y="471.7">3</text>
<text x="595.1" y="471.7">1</text>
<text x="604.7" y="472">93365A110</text>
<text x="658.5" y="472">INSERT, 2-56, BRASS, FOR PLASTIC</text>
<text x="813.5" y="472">BRS</text>
<text x="579.8" y="478.8">2</text>
<text x="595" y="478.8">2</text>
<text x="604.7" y="479.1">93365A130</text>
<text x="658.5" y="479.1">INSERT, 6-32, BRASS, FOR PLASTIC</text>
<text x="813.5" y="479.1">BRS</text>
<text x="579.9" y="485.9">1</text>
<text x="595.1" y="485.9">1</text>
<text x="604.7" y="486.2">OH5A5A1-206</text>
<text x="658.7" y="486.2">SOLENOID BRACKET</text>
<text x="813.4" y="486.2">PETG</text>
<text x="575.8" y="493.5">ITEM</text>
<text x="591.7" y="493.4">QTY</text>
<text x="614.8" y="493.5">PART NUMBER</text>
<text x="720.3" y="493.5">DESCRIPTION</text>
<text x="814.5" y="493.5">MATERIAL</text>
<text x="693.3" y="500.1">PARTS LIST</text>
<text x="723.4" y="544.5">2:1</text>
<text x="809" y="544.5">6/9</text>
</g>
<g font-size="3.5">
<text x="708.9" y="530.9">SIZE</text>
<text x="718.9" y="530.5">DWG NO</text>
<text x="828.2" y="530.9">REV</text>
<text x="709.6" y="544.2">SCALE</text>
<text x="795" y="544.2">SHEET</text>
</g>
</svg>
